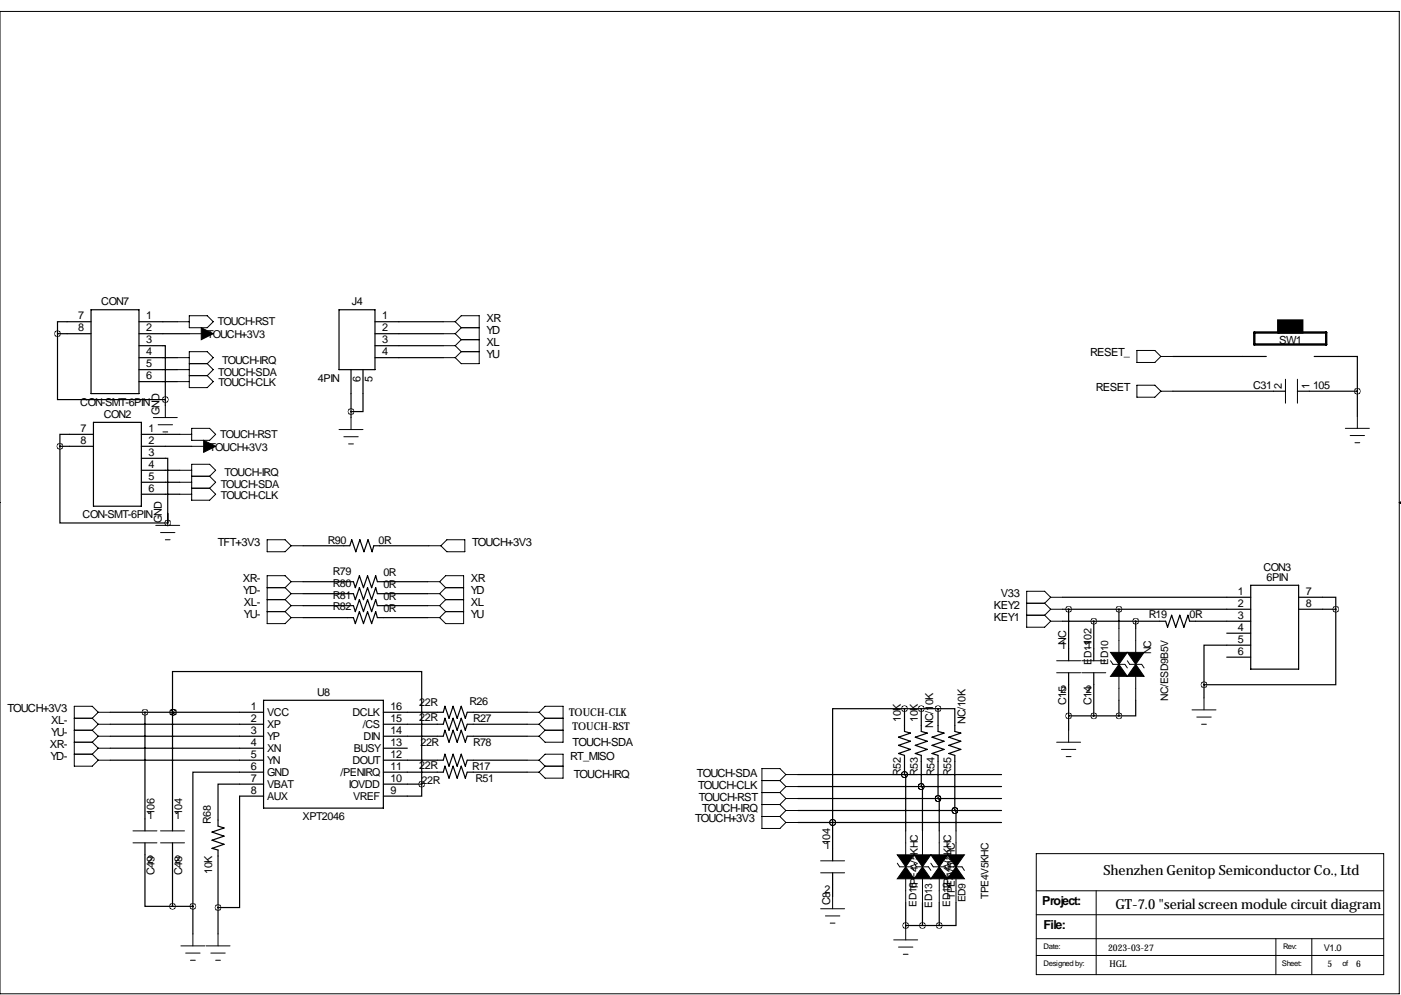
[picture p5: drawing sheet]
<svg xmlns="http://www.w3.org/2000/svg" width="297mm" height="211mm" viewBox="0 0 297 211" stroke-linecap="round" stroke-linejoin="round" font-family="sans-serif">
<g fill="none" stroke="#000" stroke-width=".21">
<path d="M0 2.4h296.7v208.3h-296.7zM37.6 75.8h2.5M37.6 68.2h2.5M37.6 78.4h2.5M40.1 70.8h5.1M40.1 66.9h3.8l1.3 1.3-1.3 1.3h-3.8zM40.1 77.1h3.8M40.1 79.6h3.8M43.9 77.1l1.3-1.3-1.3-1.2h-3.8v7.6h3.8l1.3-1.3-1.3-1.3M43.9 77.1l1.3 1.3-1.3 1.2M94 70.8h2.5M94 73.3h2.5"/>
<path d="M94 75.8h2.5M94 68.2h2.5M96.5 70.8l1.3 1.2M96.5 68.2l1.3-1.3h3.8v10.2h-3.8l-1.3-1.3M96.5 73.3l1.3 1.3M96.5 68.2l1.3 1.3M97.8 72h3.8M97.8 69.5h3.8M97.8 69.5l-1.3 1.3M97.8 74.6h3.8M97.8 72l-1.3 1.3M97.8 74.6l-1.3 1.2"/>
<path d="M241 74.3h3.9l1.2 1.3-1.2 1.2h-3.9zM246.1 75.6h2.6M32.5 88.5h5.1M33.5 90.1h3.1M34.5 91.6h1.1M35.1 86v2.5M37.6 80.9h2.5M38.1 92.1h2.5M38.1 99.7h2.5M40.6 94.6h5.1M40.6 90.8h3.8l1.3 1.3-1.3 1.3h-3.8zM71.9 91.1h5.1"/>
<path d="M72.9 92.6h3M73.9 94.1h1M74.4 88.5v2.6M241 81.7h3.9l1.2 1.2-1.2 1.3h-3.9zM246.1 82.9h2.6M272.5 80.4v5.1M275.1 80.4v5.1M285.2 90.8h5.1M286.3 92.3h3M287.3 93.9h1M287.8 88.3v2.5M-.1 106.5v.1"/>
<path d="M33 111.4h5.1M34 112.9h3.1M35.1 114.4h1M35.6 108.9v2.5M38.1 104.8h2.5M38.1 102.2h2.5M40.6 103.5h3.8M40.6 101h3.8M44.4 101l1.3-1.3-1.3-1.3h-3.8v7.7h3.8l1.3-1.3-1.3-1.3M44.4 101l1.3 1.2-1.3 1.3M56.6 114.4h3.9l1.2 1.3-1.2 1.3h-3.9zM61.7 115.7h2.6"/>
<path d="M90.9 115.7h2.6M93.5 115.7l1.2-1.3h3.9v2.6h-3.9zM296.7 106.6h.4M296.7 106.6l.4 .2M297.1 106.4l-.4 .2M56.6 124.6h3.9M56.6 127.1h3.9M56.6 129.7h3.9M60.5 124.6l1.2 1.3M60.5 127.1l1.2 1.3M60.5 129.7l1.2 1.3M61.7 123.3h2.6"/>
<path d="M61.7 123.3l-1.2-1.2h-3.9v10.1h3.9l1.2-1.2M61.7 125.9h2.6M61.7 128.4h2.6M61.7 131h2.6M61.7 123.3l-1.2 1.3M61.7 125.9l-1.2 1.2M61.7 128.4l-1.2 1.3M90.7 123.3h2.5M90.7 125.9h2.5M90.7 128.4h2.5M90.7 131h2.5M93.2 123.3l1.3 1.3"/>
<path d="M93.2 123.3l1.3-1.2h3.8v10.1h-3.8l-1.3-1.2M93.2 125.9l1.3 1.2M93.2 128.4l1.3 1.3M94.5 124.6h3.8M94.5 127.1h3.8M94.5 124.6l-1.3 1.3M94.5 129.7h3.8M94.5 127.1l-1.3 1.3M94.5 129.7l-1.3 1.3M217.7 130.4h3.8M217.7 127.9h3.8M221.5 127.9l1.3 1.3"/>
<path d="M221.5 130.4l1.3 1.3M222.8 129.2h2.5M222.8 129.2l-1.3 1.2M222.8 126.6l-1.3-1.2h-3.8v7.6h3.8l1.3-1.3M222.8 126.6h2.5M222.8 126.6l-1.3 1.3M222.8 131.7h2.5M237.2 133.2v5.1M240.8 133.2v5.1M15.7 157.4h3.9M15.7 154.8h3.9M15.7 152.3h3.9"/>
<path d="M15.7 159.9h3.9M19.6 154.8l1.2 1.3M19.6 152.3l1.2 1.3M19.6 157.4l1.2 1.2M19.6 159.9l1.2 1.3M20.8 156.1h2.6M20.8 156.1l-1.2 1.3M20.8 151l-1.2-1.3h-3.9v12.7h3.9l1.2-1.2M20.8 153.6h2.6M20.8 153.6l-1.2 1.2M20.8 158.6h2.6M20.8 158.6l-1.2 1.3"/>
<path d="M20.8 151h2.6M20.8 151l-1.2 1.3M111.8 156.1h2.5M111.8 153.6h2.5M111.8 151h2.5M114.3 151l1.3-1.3h3.8v7.7h-3.8l-1.3-1.3M114.3 151l1.3 1.3M114.3 153.6l1.3 1.2M115.6 154.8h3.8M115.6 152.3h3.8M115.6 152.3l-1.3 1.3M115.6 154.8l-1.3 1.3"/>
<path d="M224 140.1h5.1M224 142.6h5.1M224 157.4h5.1M225 158.9h3.1M226.6 154.8v2.6M229.4 140.1h5M229.4 142.6h5M235.5 140.1l.5 .8h2.5l.5 .7M237.2 143.4v5.1M239 140.1l.5 .8h2.6l.5 .7M240.8 143.4v5.1M252.7 150.5h5.1"/>
<path d="M253.7 152h3.1M254.8 153.6h1M255.3 148v2.5M20.8 161.2h2.6M28.2 176.2h5.1M28.2 178.7h5.1M34 176.2h5.1M34 178.7h5.1M111.8 161.2h2.5M111.8 163.7h2.5M114.3 161.2l1.3-1.3h3.8v5.1h-3.8l-1.3-1.3M114.3 161.2l1.3 1.2"/>
<path d="M115.6 162.4h3.8M115.6 162.4l-1.3 1.3M161.5 165.5h3.9M161.5 168h3.9M161.5 170.6h3.9M161.5 173.1h3.9M165.4 165.5l1.2 1.3M165.4 168l1.2 1.3M165.4 170.6l1.2 1.2M165.4 173.1l1.2 1.3M166.6 164.2h2.6M166.6 164.2l-1.2-1.2h-3.9v12.7h3.9l1.2-1.3"/>
<path d="M166.6 164.2l-1.2 1.3M166.6 166.8h2.6M166.6 166.8l-1.2 1.2M166.6 169.3h2.6M166.6 169.3l-1.2 1.3M166.6 171.8h2.6M166.6 171.8l-1.2 1.3M166.6 174.4h2.6M192 176.2v5M195.6 176.2v5M199.1 176.2v5M202.7 176.2v5"/>
<path d="M226.1 160.4h1M40.9 198v2.5M46.2 198v2.5M174 182.5h5.1M174 185.1h5.1M174 192.7h5.1M175 194.2h3.1M176 195.7h1M176.5 190.1v2.6M189.5 199.3h5.1M190.2 183l.6 .8h2.5l.5 .7M192 186.3v5.1"/>
<path d="M192 196.7v2.6M193.8 183l.5 .8h2.5l.6 .7M195.6 186.3v5.1M197.4 183l.5 .8h2.5l.5 .7M199.1 186.3v5.1M200.9 183l.5 .8h2.6l.5 .7M202.7 186.3v5.1M219.7 199h73.7M219.7 193.9h73.7M219.7 181h73.7v25.6h-73.7zM219.7 188.9h73.7M232.4 188.9v17.7"/>
<path d="M270.5 199v7.6M278.1 199v7.6M38.4 200.5h5M39.4 202.1h3M40.4 203.6h1M43.7 200.5h5.1M44.7 202.1h3.1M45.7 203.6h1M190.5 200.8h3M191.5 202.3h1M219.7 202.6h73.7"/>
</g>
<g fill="none" stroke="#000" stroke-width=".25">
<path d="M12.2 70.8v13.9h22.9M12.2 70.8h7.1M19.3 68.2h-7.1v2.6M19.3 65.7h10.2v17.8h-10.2zM29.5 73.3h5.6v11.4M29.5 68.2h8.1M29.5 70.8h10.6M29.5 75.8h8.1M29.5 78.4h8.1M71.9 65.7h7.6v12.7h-7.6zM74.4 78.4v10.1M77 78.4v8.9h-2.6"/>
<path d="M79.5 68.2h14.5M79.5 70.8h14.5M79.5 73.3h14.5M79.5 75.8h14.5M248.7 75.6h19.8M278.6 75.6h9.2v7.3M12.7 94.6v16.3h22.9M12.7 94.6h7.1M19.8 92.1h-7.1v2.5M19.8 89.5h10.2v17.8h-10.2zM29.5 80.9h8.1M30 97.2h5.6v13.7"/>
<path d="M30 92.1h8.1M30 94.6h10.6M30 99.7h8.1M35.1 84.7v1.3M248.7 82.9h23.8M275.1 82.9h12.7M287.8 82.9v5.4M30 102.2h8.1M30 104.8h8.1M35.6 108.9v2M64.3 115.7h9.9l.4-1.3 .8 2.6 .9-2.6 .9 2.6 .8-2.6 .9 2.6 .3-1.3h11.7M64.3 123.3h10.6l.4 1.3 .9-2.5 .9 2.5 .8-2.5 .9 2.5 .9-2.5 .3 1.2h10.7"/>
<path d="M64.3 128.4h10.6l.4 1.3 .9-2.6 .9 2.6 .8-2.6 .9 2.6 .9-2.6 .3 1.3h10.7M64.3 125.9h10.6l.4 1.2 .9-2.5 .9 2.5 .8-2.5 .9 2.5 .9-2.5 .3 1.3h10.7M64.3 131h10.6l.4 1.2 .9-2.5 .9 2.5 .8-2.5 .9 2.5 .9-2.5 .3 1.3h10.7M225.3 126.6h39.9M225.3 129.2h39.9M225.3 131.7h21.8l.4 1.3 .9-2.6 .9 2.6 .8-2.6 .9 2.6 .9-2.6 .3 1.3h13M226.6 129.2v10.9M231.9 131.7v8.4M237.2 129.2v4M240.8 131.7v1.5M260.1 134.3h5.1M260.1 139.3h5.1"/>
<path d="M265.2 136.8h-9.9v8.4M265.2 124.1h10.1v17.8h-10.1zM275.3 126.6h7.9v2.6M275.3 129.2h7.9M283.2 129.2v16h-27.9M23.4 151h32.5M23.4 153.6h32.5M23.4 156.1h32.5M23.4 158.6h32.5M30.7 151v25.2M36.6 151v-8.6h52.8v23.9M36.8 151v.3h-.2v24.9"/>
<path d="M55.9 148.5h25.4v22.8h-25.4zM81.3 151h12.7l.3-1.3 .9 2.6 .9-2.6 .8 2.6 .9-2.6 .9 2.6 .4-1.3h12.7M81.3 153.6h12.7l.3-1.3 .9 2.5 .9-2.5 .8 2.5 .9-2.5 .9 2.5 .4-1.2h12.7M81.3 156.1h12.7l.3-1.3 .9 2.6 .9-2.6 .8 2.6 .9-2.6 .9 2.6 .4-1.3h12.7M81.3 158.6h5.1M191.8 150.3h-15.3v24.1M191.8 150.3v4.8l1.2 .3-2.5 .9 2.5 .9-2.5 .8 2.5 .9-2.5 .9 1.3 .4v4M191.8 150.3h7.1M195.3 150.3v4.8l1.3 .3-2.5 .9 2.5 .9-2.5 .8 2.5 .9-2.5 .9 1.2 .4v6.6M198.9 150.3h3.5v4.8l1.3 .3-2.5 .9 2.5 .9-2.5 .8 2.5 .9-2.5 .9 1.2 .4v11.6M198.9 150.3v4.8l1.3 .3-2.6 .9 2.6 .9-2.6 .8 2.6 .9-2.6 .9 1.3 .4v9.1M226.6 142.6v12.2"/>
<path d="M226.6 151.8h10.6M231.9 142.6v9.2M237.2 148.5v3.3M240.8 148.5v3.3h-3.6M255.3 145.2v2.8M23.4 161.2h32.5M30.7 178.7v13.5h5.9M36.6 178.7v13.5M55.9 163.7h-15v28.5M55.9 166.3h-9.7v8.8l1.3 .5-2.5 .8 2.5 .9-2.5 .8 2.5 .9-2.5 .9 1.2 .3v17.8M55.9 168.8h-5.1v23.6h-4.6M81.3 161.2h12.7l.3-1.3 .9 2.5 .9-2.5 .8 2.5 .9-2.5 .9 2.5 .4-1.2h12.7"/>
<path d="M81.3 163.7h12.7l.3-1.3 .9 2.6 .9-2.6 .8 2.6 .9-2.6 .9 2.6 .4-1.3h12.7M81.3 166.3h8.1M89.4 166.3v2.5h-8.1M169.2 164.2h43.1M169.2 166.8h43.1M169.2 169.3h43.1M169.2 171.8h43.1M169.2 174.4h43.1M176.5 174.4h.1M176.5 174.4v8.1M191.8 164.2h.1M191.8 164.2h.2v12"/>
<path d="M195.3 166.8h.1M195.3 166.8h.3v9.4M198.9 169.3h.1M198.9 169.3h.2v6.9M202.4 171.8h.1M202.4 171.8h.3v4.4M36.6 192.2h4.3M40.9 192.2v5.8M176.5 185.1v5M192 191.4v5.3M192 196.2h7.1M195.6 191.4v4.8"/>
<path d="M199.1 191.4v4.8M202.7 191.4v4.8h-3.6"/>
</g>
<g fill="#000" stroke="#000" stroke-width=".21">
<path d="M42.7 69.5l2.5 1.3-2.5 1.2zM43.2 93.4l2.5 1.2-2.5 1.3zM235.5 138.3h3.5l-1.8 2.6zM237.2 140.9l1.8 2.5h-3.5zM239 138.3h3.6l-1.8 2.6zM240.8 140.9l1.8 2.5h-3.6zM190.2 181.2h3.6l-1.8 2.6zM192 183.8l1.8 2.5h-3.6zM193.8 181.2h3.6l-1.8 2.6zM195.6 183.8l1.8 2.5h-3.6zM197.4 181.2h3.5l-1.8 2.6zM199.1 183.8l1.8 2.5h-3.5z"/>
<path d="M200.9 181.2h3.6l-1.8 2.6zM202.7 183.8l1.8 2.5h-3.6z"/>
</g>
<path d="M265.9 70.5h15.3v2.5h-15.3z" fill="none" stroke="#000" stroke-width=".51"/>
<path d="M271 68h5.1v2.5h-5.1z" fill="#000" stroke="#000" stroke-width=".51"/>
<path d="M74.4 87.3a.05 .05 0 0 0 .1 0 .05 .05 0 0 0-.1 0zM40.8 192.2a.05 .05 0 0 0 .1 0 .05 .05 0 0 0-.1 0zM36.5 192.2a.05 .05 0 0 0 .1 0 .05 .05 0 0 0-.1 0zM30.7 151a.05 .05 0 0 0 .1 0 .05 .05 0 0 0-.1 0zM35.5 110.9a.05 .05 0 0 0 .1 0 .05 .05 0 0 0-.1 0zM12.1 70.8a.05 .05 0 0 0 .1 0 .05 .05 0 0 0-.1 0zM35 84.7a.05 .05 0 0 0 .1 0 .05 .05 0 0 0-.1 0zM191.7 164.2a.05 .05 0 0 0 .1 0 .05 .05 0 0 0-.1 0zM195.3 166.8a.05 .05 0 0 0 .1 0 .05 .05 0 0 0-.1 0zM198.8 169.3a.05 .05 0 0 0 .1 0 .05 .05 0 0 0-.1 0zM202.4 171.8a.05 .05 0 0 0 .1 0 .05 .05 0 0 0-.1 0zM195.3 150.3a.05 .05 0 0 0 .1 0 .05 .05 0 0 0-.1 0zM198.8 150.3a.05 .05 0 0 0 .1 0 .05 .05 0 0 0-.1 0zM176.5 174.4a.05 .05 0 0 0 .1 0 .05 .05 0 0 0-.1 0zM191.7 150.3a.05 .05 0 0 0 .1 0 .05 .05 0 0 0-.1 0zM89.4 166.3a.05 .05 0 0 0 .1 0 .05 .05 0 0 0-.1 0zM36.8 151a.05 .05 0 0 0 .1 0 .05 .05 0 0 0-.1 0zM36.5 151a.05 .05 0 0 0 .1 0 .05 .05 0 0 0-.1 0zM46.2 192.4a.05 .05 0 0 0 .1 0 .05 .05 0 0 0-.1 0zM176.5 174.4a.05 .05 0 0 0 .1 0 .05 .05 0 0 0-.1 0zM283.2 129.2a.05 .05 0 0 0 .1 0 .05 .05 0 0 0-.1 0zM255.2 145.2a.05 .05 0 0 0 .1 0 .05 .05 0 0 0-.1 0zM240.7 131.7a.05 .05 0 0 0 .1 0 .05 .05 0 0 0-.1 0zM237.2 129.2a.05 .05 0 0 0 .1 0 .05 .05 0 0 0-.1 0zM226.5 129.2a.05 .05 0 0 0 .1 0 .05 .05 0 0 0-.1 0zM237.2 151.8a.05 .05 0 0 0 .1 0 .05 .05 0 0 0-.1 0zM226.5 151.8a.05 .05 0 0 0 .1 0 .05 .05 0 0 0-.1 0zM287.7 82.9a.05 .05 0 0 0 .1 0 .05 .05 0 0 0-.1 0zM202.4 171.8a.05 .05 0 0 0 .1 0 .05 .05 0 0 0-.1 0zM198.8 169.3a.05 .05 0 0 0 .1 0 .05 .05 0 0 0-.1 0zM195.3 166.8a.05 .05 0 0 0 .1 0 .05 .05 0 0 0-.1 0zM191.7 164.2a.05 .05 0 0 0 .1 0 .05 .05 0 0 0-.1 0zM192 196.2a.05 .05 0 0 0 .1 0 .05 .05 0 0 0-.1 0zM199.1 196.2a.05 .05 0 0 0 .1 0 .05 .05 0 0 0-.1 0zM195.5 196.2a.05 .05 0 0 0 .1 0 .05 .05 0 0 0-.1 0z" fill="#000" stroke="#000" stroke-width="1.3"/>
<g font-size="3">
<text x="233.9" y="185.6">Shenzhen Genitop Semiconductor Co., Ltd</text>
<text x="236.5" y="192.7">GT-7.0 &quot;serial screen module circuit diagram</text>
</g>
<g font-size="2.6">
<text x="221" y="191.9">Project:</text>
<text x="221.2" y="197">File:</text>
</g>
<g font-size="2.4">
<text x="103.1" y="70.8">YD</text>
<text x="103.1" y="68.2">XR</text>
<text x="103.1" y="73.3">XL</text>
<text x="103.1" y="75.8">YU</text>
<text x="231.1" y="75.6">RESET_</text>
<text x="271.2" y="73">SW1</text>
<text x="232.3" y="82.9">RESET</text>
<text x="46.1" y="115.7">TFT+3V3</text>
<text x="100.1" y="115.7">TOUCH+3V3</text>
<text x="51.5" y="123.3">XR-</text>
<text x="51.6" y="125.9">YD-</text>
<text x="99.8" y="123.3">XR</text>
<text x="99.8" y="125.9">YD</text>
<text x="51.7" y="128.4">XL-</text>
<text x="51.7" y="131">YU-</text>
<text x="99.8" y="128.4">XL</text>
<text x="99.8" y="131">YU</text>
<text x="210.7" y="129.2">KEY2</text>
<text x="210.7" y="131.7">KEY1</text>
<text x="212.2" y="126.6">V33</text>
<text x="1.6" y="151">TOUCH+3V3</text>
<text x="10.8" y="153.6">XL-</text>
<text x="10.6" y="158.6">XR-</text>
<text x="10.7" y="161.2">YD-</text>
<text x="10.8" y="156.1">YU-</text>
<text x="120.9" y="161.2">RT_MISO</text>
<text x="121.4" y="158.1">TOUCH-SDA</text>
<text x="121.7" y="165">TOUCH-IRQ</text>
<text x="147.8" y="164.8">TOUCH-SDA</text>
<text x="148" y="167.3">TOUCH-CLK</text>
<text x="148.2" y="169.9">TOUCH-RST</text>
<text x="148.8" y="172.2">TOUCH-IRQ</text>
<text x="147.4" y="174.4">TOUCH+3V3</text>
</g>
<g font-size="2.3">
<text x="21.5" y="64.7">CON7</text>
<text x="74.6" y="64.7">J4</text>
<text x="16.6" y="67.7">7</text>
<text x="16.6" y="70.2">8</text>
<text x="31" y="67.7">1</text>
<text x="31" y="70.2">2</text>
<text x="43.9" y="71.8">TOUCH+3V3</text>
<text x="46.2" y="69">TOUCH-RST</text>
<text x="81" y="67.7">1</text>
<text x="81" y="70.2">2</text>
<text x="31" y="72.8">3</text>
<text x="31" y="75.3">4</text>
<text x="31" y="77.9">5</text>
<text x="47.1" y="77.1">TOUCH-IRQ</text>
<text x="81" y="72.8">3</text>
<text x="81" y="75.3">4</text>
<text x="31" y="80.4">6</text>
<text x="46.3" y="79.6">TOUCH-SDA</text>
<text x="46.3" y="81.9">TOUCH-CLK</text>
<text x="67.4" y="80.9">4PIN</text>
<text x="76.5" y="81.1" transform="rotate(-90 76.5 81.1)">6</text>
<text x="79" y="81.1" transform="rotate(-90 79 81.1)">5</text>
<text x="265.7" y="82.4">C31</text>
<text x="271.8" y="82.4" transform="rotate(-90 271.8 82.4)">2</text>
<text x="277.6" y="82.4" transform="rotate(-90 277.6 82.4)">1</text>
<text x="278.4" y="82.4">105</text>
<text x="17" y="86">CON-SMT-6PIN</text>
<text x="22" y="88.5">CON2</text>
<text x="33.8" y="88.1" transform="rotate(-90 33.8 88.1)">GND</text>
<text x="17.1" y="91.6">7</text>
<text x="17.1" y="94.1">8</text>
<text x="31.5" y="91.6">1</text>
<text x="31.5" y="94.1">2</text>
<text x="44.4" y="95.6">TOUCH+3V3</text>
<text x="46.7" y="92.9">TOUCH-RST</text>
<text x="31.5" y="96.7">3</text>
<text x="31.5" y="99.2">4</text>
<text x="31.5" y="101.7">5</text>
<text x="47.6" y="101">TOUCH-IRQ</text>
<text x="31.5" y="104.3">6</text>
<text x="46.8" y="103.5">TOUCH-SDA</text>
<text x="46.8" y="105.8">TOUCH-CLK</text>
<text x="17.5" y="109.9">CON-SMT-6PIN</text>
<text x="34.3" y="110.9" transform="rotate(-90 34.3 110.9)">GND</text>
<text x="69.5" y="115.4">R90</text>
<text x="80.3" y="115.4">0R</text>
<text x="70.6" y="121.8">R79</text>
<text x="70.6" y="124.4">R80</text>
<text x="81.3" y="122.1">0R</text>
<text x="81.3" y="124.6">0R</text>
<text x="267.9" y="121">CON3</text>
<text x="268.5" y="123.1">6PIN</text>
<text x="70.6" y="126.9">R81</text>
<text x="70.6" y="129.4">R82</text>
<text x="81.3" y="127.2">0R</text>
<text x="81.3" y="129.7">0R</text>
<text x="243.6" y="131">R19</text>
<text x="252.2" y="131">0R</text>
<text x="262.5" y="126.1">1</text>
<text x="262.5" y="128.7">2</text>
<text x="262.5" y="131.2">3</text>
<text x="276.9" y="126.1">7</text>
<text x="276.9" y="128.7">8</text>
<text x="224.9" y="137.6">1</text>
<text x="226.1" y="136.8" transform="rotate(-90 226.1 136.8)">NC</text>
<text x="230.2" y="137.6">1</text>
<text x="262.5" y="133.7">4</text>
<text x="262.5" y="136.3">5</text>
<text x="262.5" y="138.8">6</text>
<text x="67.3" y="147.5">U8</text>
<text x="88.9" y="149.8">22R</text>
<text x="99.6" y="149.5">R26</text>
<text x="224.9" y="147">2</text>
<text x="226.1" y="149.5" transform="rotate(-90 226.1 149.5)">C15</text>
<text x="230.2" y="147">2</text>
<text x="231.4" y="149.5" transform="rotate(-90 231.4 149.5)">C14</text>
<text x="53.2" y="150.5">1</text>
<text x="53.2" y="153">2</text>
<text x="53.2" y="155.6">3</text>
<text x="56.6" y="151.8">VCC</text>
<text x="56.6" y="154.3">XP</text>
<text x="74.7" y="151.8">DCLK</text>
<text x="77" y="154.3">/CS</text>
<text x="82.8" y="150.5">16</text>
<text x="82.8" y="153">15</text>
<text x="82.8" y="155.6">14</text>
<text x="88.9" y="152.8">22R</text>
<text x="100.3" y="153.1">R27</text>
<text x="120.6" y="151.9">TOUCH-CLK</text>
<text x="121.4" y="154.8">TOUCH-RST</text>
<text x="191" y="153" transform="rotate(-90 191 153)">10K</text>
<text x="194.6" y="153" transform="rotate(-90 194.6 153)">10K</text>
<text x="197.9" y="154.3" transform="rotate(-90 197.9 154.3)">NC/10K</text>
<text x="204.7" y="153.6" transform="rotate(-90 204.7 153.6)">NC/10K</text>
<text x="53.2" y="158.1">4</text>
<text x="53.2" y="160.7">5</text>
<text x="56.6" y="156.9">YP</text>
<text x="56.6" y="159.4">XN</text>
<text x="56.6" y="161.9">YN</text>
<text x="74.7" y="161.9">DOUT</text>
<text x="75" y="159.4">BUSY</text>
<text x="77.1" y="156.9">DIN</text>
<text x="82.8" y="158.1">13</text>
<text x="82.8" y="160.7">12</text>
<text x="89.1" y="158.1">22R</text>
<text x="100.3" y="158.1">R78</text>
<text x="53.2" y="163.2">6</text>
<text x="53.2" y="165.7">7</text>
<text x="56.6" y="164.5">GND</text>
<text x="56.6" y="167">VBAT</text>
<text x="72.2" y="164.5">/PENIRQ</text>
<text x="73.9" y="167">IOVDD</text>
<text x="82.8" y="163.2">11</text>
<text x="82.8" y="165.7">10</text>
<text x="88.9" y="163">22R</text>
<text x="89.4" y="166.3">22R</text>
<text x="100.1" y="163.2">R17</text>
<text x="100.8" y="165.8">R51</text>
<text x="191" y="164.5" transform="rotate(-90 191 164.5)">R52</text>
<text x="194.6" y="164.5" transform="rotate(-90 194.6 164.5)">R53</text>
<text x="198.1" y="164.5" transform="rotate(-90 198.1 164.5)">R54</text>
<text x="201.7" y="164.5" transform="rotate(-90 201.7 164.5)">R55</text>
<text x="31.2" y="173.6">1</text>
<text x="32.8" y="172.9" transform="rotate(-90 32.8 172.9)">106</text>
<text x="37.1" y="173.6">1</text>
<text x="38.6" y="172.9" transform="rotate(-90 38.6 172.9)">104</text>
<text x="53.2" y="168.3">8</text>
<text x="56.6" y="169.6">AUX</text>
<text x="64.2" y="173.9">XPT2046</text>
<text x="74.9" y="169.6">VREF</text>
<text x="82.8" y="168.3">9</text>
<text x="44.7" y="174.6" transform="rotate(-90 44.7 174.6)">R68</text>
<text x="174.8" y="180">1</text>
<text x="176" y="179.2" transform="rotate(-90 176 179.2)">104</text>
<text x="31.2" y="183">2</text>
<text x="32.8" y="185.6" transform="rotate(-90 32.8 185.6)">C49</text>
<text x="37.1" y="183">2</text>
<text x="38.6" y="185.6" transform="rotate(-90 38.6 185.6)">C48</text>
<text x="45" y="185.3" transform="rotate(-90 45 185.3)">10K</text>
<text x="174.8" y="189.4">2</text>
<text x="176" y="191.9" transform="rotate(-90 176 191.9)">C8</text>
</g>
<g font-size="2.2">
<text x="231.4" y="140.9" transform="rotate(-90 231.4 140.9)">ED11102</text>
<text x="235" y="140.9" transform="rotate(-90 235 140.9)">ED10</text>
<text x="244.1" y="138.7" transform="rotate(-90 244.1 138.7)">NC</text>
<text x="247.7" y="148.5" transform="rotate(-90 247.7 148.5)">NC/ESD9B5V</text>
<text x="194.6" y="188.8" transform="rotate(-90 194.6 188.8)">TPE4V5KHC</text>
<text x="201.7" y="188.8" transform="rotate(-90 201.7 188.8)">TPE4V5KHC</text>
<text x="202.4" y="190.6" transform="rotate(-90 202.4 190.6)">TPE4V5KHC</text>
<text x="204.7" y="191.3" transform="rotate(-90 204.7 191.3)">ED9</text>
<text x="209.6" y="190.6" transform="rotate(-90 209.6 190.6)">TPE4V5KHC</text>
<text x="194.3" y="192.2" transform="rotate(-90 194.3 192.2)">ED16</text>
<text x="197.6" y="192.5" transform="rotate(-90 197.6 192.5)">ED13</text>
<text x="201.4" y="192.2" transform="rotate(-90 201.4 192.2)">ED12</text>
</g>
<g font-size="2">
<text x="235" y="201.6">2023-03-27</text>
<text x="280.7" y="201.6">V1.0</text>
<text x="235.2" y="205.1">HGL</text>
<text x="281.4" y="205.1">5</text>
<text x="287.5" y="205.1">6</text>
</g>
<g font-size="1.6">
<text x="221.2" y="201.3">Date:</text>
<text x="272" y="201.3">Rev:</text>
<text x="221.2" y="204.9">Designed by:</text>
<text x="271.8" y="204.9">Sheet:</text>
<text x="284.6" y="204.9">of</text>
</g>
</svg>
